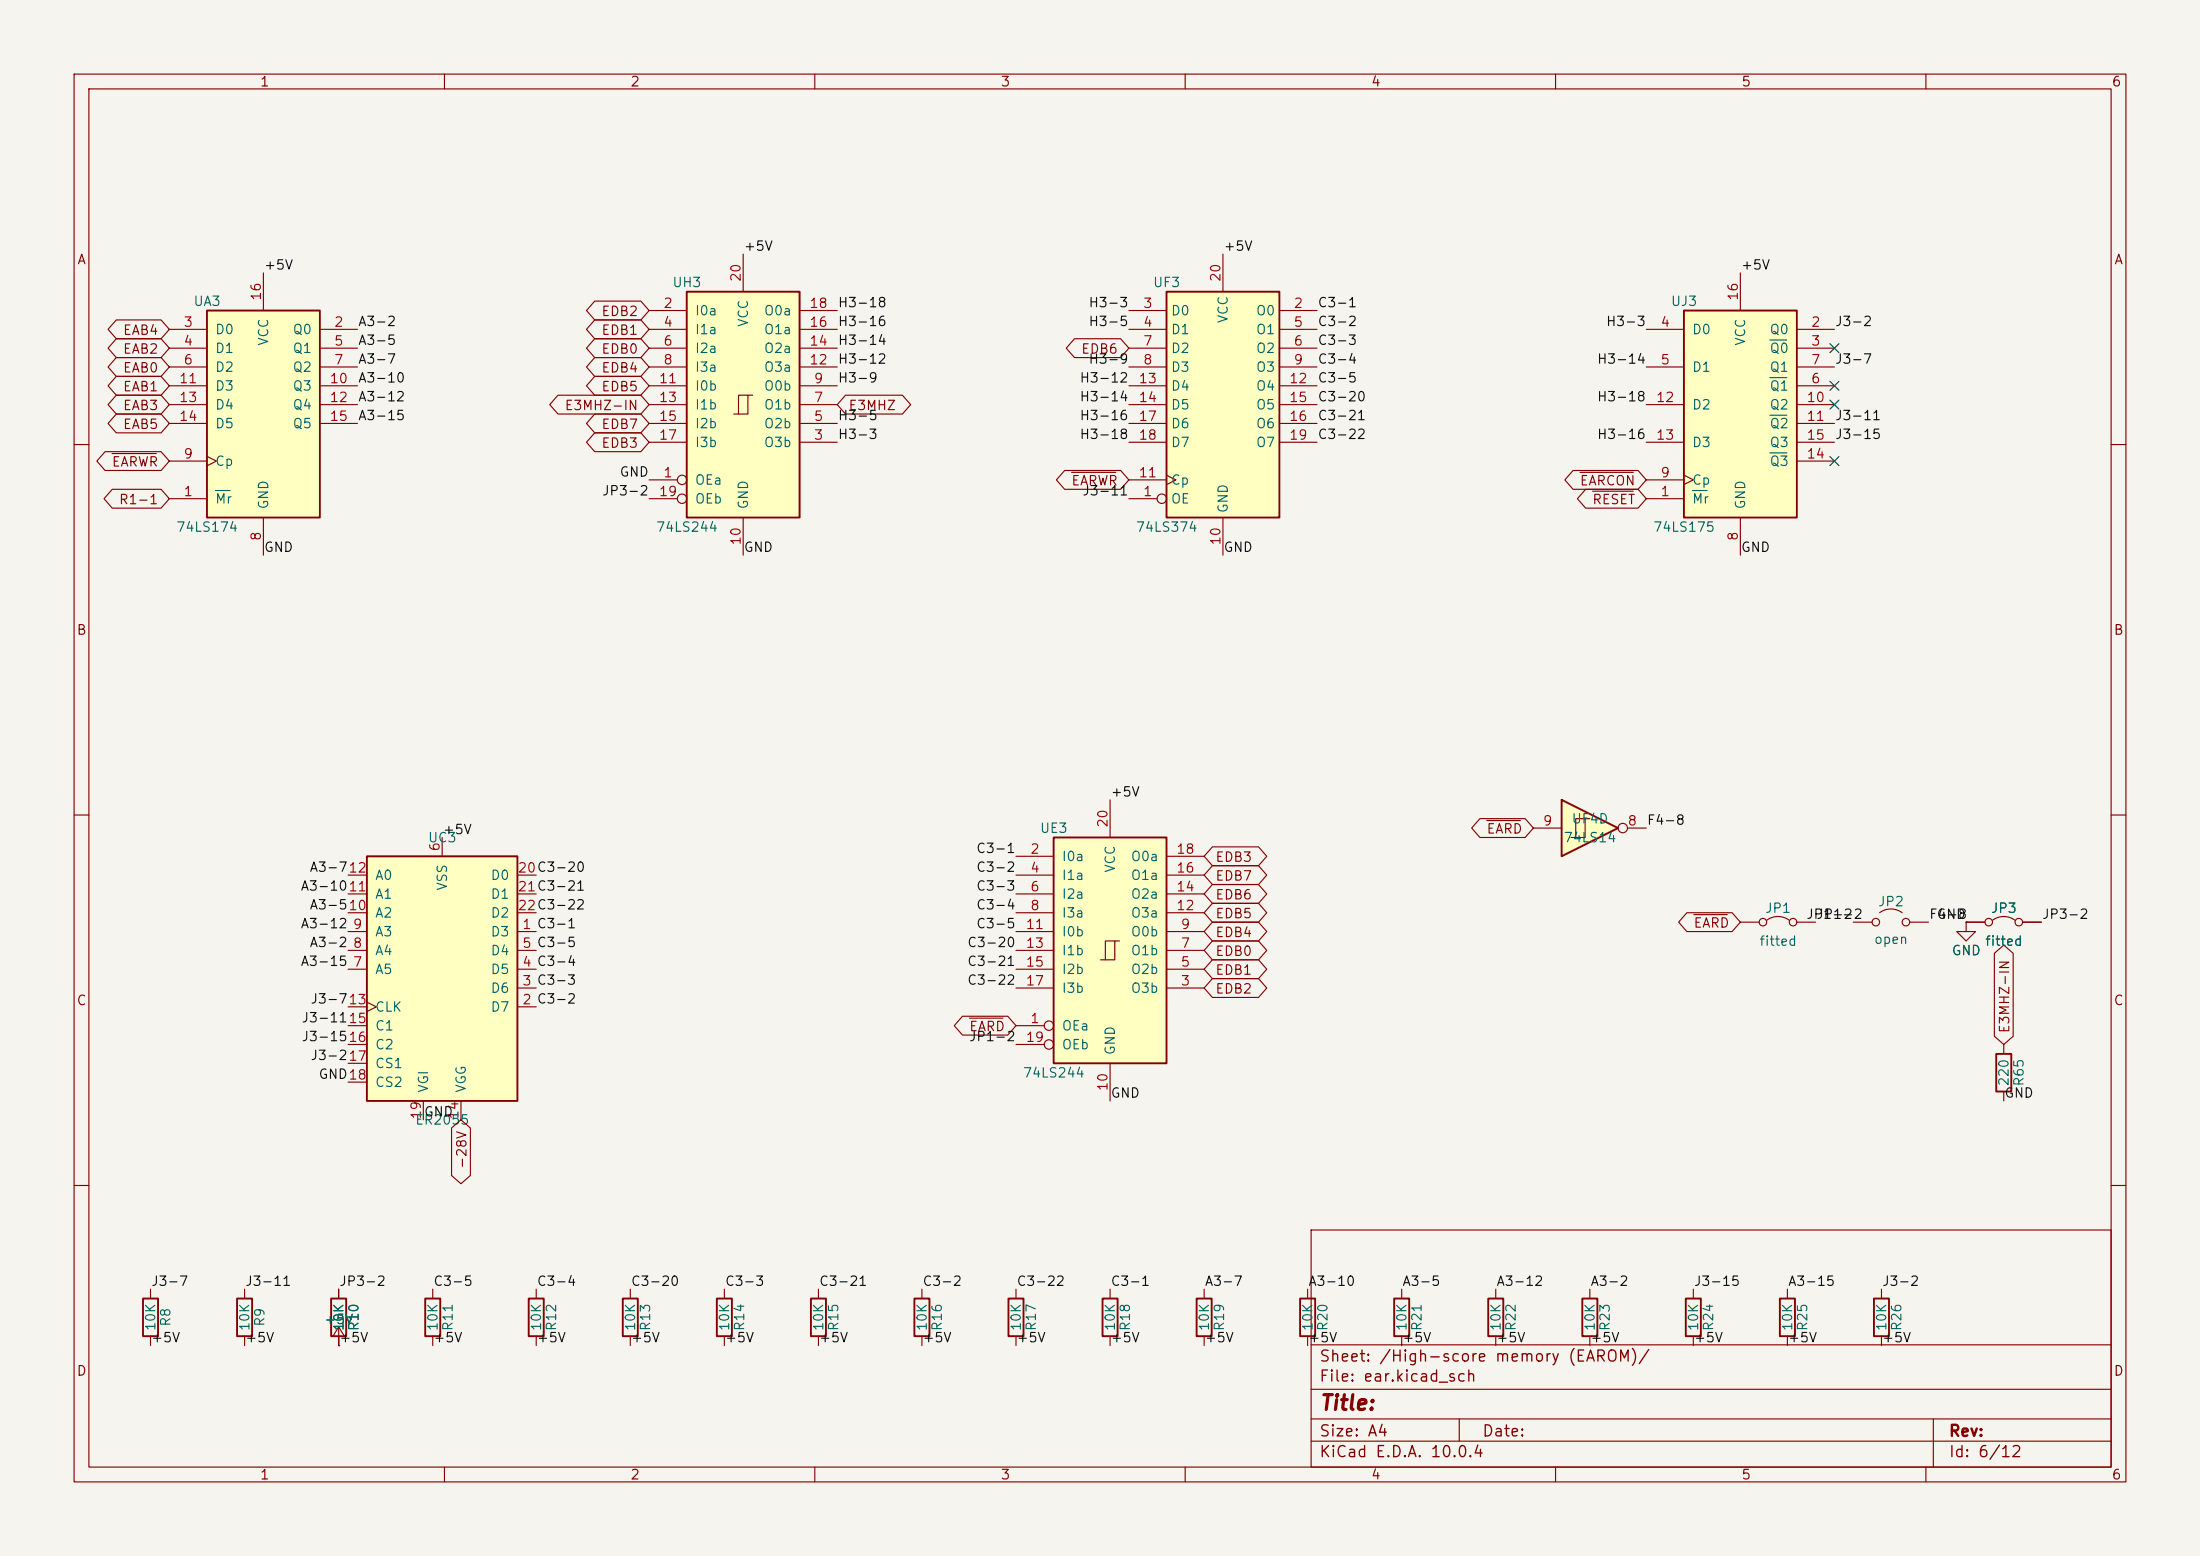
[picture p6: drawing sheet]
<svg xmlns="http://www.w3.org/2000/svg" width="297mm" height="210mm" viewBox="0 0 297 210" stroke-linecap="round" stroke-linejoin="round" font-family="sans-serif">
<path d="M0 0h297v210h-297z" fill="#f5f4ef" stroke="#f5f4ef" stroke-width=".14"/>
<g fill="none" stroke="#840000" stroke-width=".15">
<path d="M10 10h277v190h-277zM12 12h273v186h-273zM60 10v2M110 10v2M160 10v2M210 10v2M260 10v2M10 60h2M285 60h2M10 110h2M285 110h2M10 160h2"/>
<path d="M124.5 174v1.3M177 166h108v32h-108zM228.6 174v1.3M285 160h2M60 198v2M110 198v2M124.5 180.3v1.3M160 198v2M177 194.5h108M177 191.5h108M177 187.5h108M177 181.5h108"/>
<path d="M197 191.5v3M210 198v2M228.6 180.3v1.3M260 198v2M261 191.5v6.5"/>
</g>
<path d="M123.4 175.3h2.1v5h-2.1zM227.6 175.3h2v5h-2z" fill="none" stroke="#840000" stroke-width=".25"/>
<path d="M142.2 113h15.3v30.5h-15.3z" fill="#ffffc2"/>
<g fill="none" stroke="#840000" stroke-width=".15">
<path d="M137.2 115.6h5M137.2 118.1h5M149.9 108v5M157.5 115.6h5.1M157.5 118.1h5.1M137.2 138.4h3.8M137.2 133.4h5M137.2 130.8h5M137.2 120.7h5M137.2 128.3h5M137.2 123.2h5M137.2 125.7h5"/>
<path d="M150.5 127h-1.3v2.5M151.1 127h-.6v2.5h-1.9M157.5 133.4h5.1M157.5 130.8h5.1M157.5 120.7h5.1M157.5 128.3h5.1M157.5 123.2h5.1M157.5 125.7h5.1M234.9 124.5h2.6M238.5 124.2a2.54 2.54 0 0 1 3.1 0M242.6 124.5h2.5M250.2 124.5h2.5"/>
<path d="M253.7 123.2a2.54 2.54 0 0 1 3.1 0M257.8 124.5h2.5M137.2 141h3.8M149.9 143.5v5.1M110.5 174v1.3M137.2 174v1.3M149.9 174v1.3M162.6 174v1.3M176.5 174v1.3M189.2 174v1.3M201.9 174v1.3M241.3 174v1.3"/>
<path d="M254 174v1.3M110.5 180.3v1.3M137.2 180.3v1.3M149.9 180.3v1.3M162.6 180.3v1.3M176.5 180.3v1.3M189.2 180.3v1.3M201.9 180.3v1.3M241.3 180.3v1.3M254 180.3v1.3"/>
<circle cx="141.6" cy="138.4" r=".63"/>
<circle cx="238" cy="124.5" r=".51"/>
<circle cx="242.1" cy="124.5" r=".51"/>
<circle cx="253.2" cy="124.5" r=".51"/>
<circle cx="257.3" cy="124.5" r=".51"/>
<circle cx="141.6" cy="141" r=".63"/>
</g>
<path d="M142.2 113h15.3v30.5h-15.3zM109.5 175.3h2v5h-2zM136.1 175.3h2.1v5h-2.1zM148.8 175.3h2.1v5h-2.1zM161.5 175.3h2.1v5h-2.1zM175.5 175.3h2v5h-2zM188.2 175.3h2v5h-2zM200.9 175.3h2v5h-2zM240.3 175.3h2v5h-2zM253 175.3h2v5h-2z" fill="none" stroke="#840000" stroke-width=".25"/>
<path d="M92.7 39.4h15.2v30.5h-15.2z" fill="#ffffc2"/>
<g fill="none" stroke="#840000" stroke-width=".15">
<path d="M100.3 34.3v5.1M87.6 41.9h5.1M87.6 59.7h5.1M87.6 44.5h5.1M87.6 57.2h5.1M87.6 47h5.1M87.6 54.6h5.1M87.6 49.5h5.1M87.6 52.1h5.1M101 53.3h-1.3v2.6M101.6 53.3h-.6v2.6h-1.9M107.9 41.9h5.1"/>
<path d="M107.9 59.7h5.1M107.9 44.5h5.1M107.9 57.2h5.1M107.9 47h5.1M107.9 54.6h5.1M107.9 49.5h5.1M107.9 52.1h5.1M87.6 64.8h3.8M87.6 67.3h3.8M100.3 69.9v5M20.3 174v1.3M33 174v1.3"/>
<path d="M85.1 174v1.3M97.8 174v1.3M20.3 180.3v1.3M33 180.3v1.3M85.1 180.3v1.3M97.8 180.3v1.3"/>
<circle cx="92.1" cy="67.3" r=".63"/>
<circle cx="92.1" cy="64.8" r=".63"/>
</g>
<path d="M92.7 39.4h15.2v30.5h-15.2zM19.3 175.3h2v5h-2zM32 175.3h2v5h-2zM84.1 175.3h2v5h-2zM96.8 175.3h2v5h-2z" fill="none" stroke="#840000" stroke-width=".25"/>
<path d="M27.9 41.9h15.3v28h-15.3z" fill="#ffffc2"/>
<path d="M27.9 41.9h15.3v28h-15.3z" fill="none" stroke="#840000" stroke-width=".25"/>
<g fill="none" stroke="#840000" stroke-width=".15">
<path d="M35.6 36.8v5.1M22.9 44.5h5M22.9 47h5M22.9 49.5h5M22.9 52.1h5M22.9 54.6h5M22.9 57.2h5M43.2 44.5h5.1M43.2 47h5.1M43.2 49.5h5.1M43.2 52.1h5.1M43.2 54.6h5.1"/>
<path d="M43.2 57.2h5.1M22.9 67.3h5M22.9 62.2h5M27.9 61.6l1.3 .6-1.3 .7M35.6 69.9v5"/>
</g>
<path d="M29.1 66.2h2" fill="none" stroke="#006464" stroke-width=".15"/>
<path d="M227.3 41.9h15.3v28h-15.3z" fill="#ffffc2"/>
<path d="M227.3 41.9h15.3v28h-15.3zM269.5 142.2h2v5.1h-2zM44.7 175.3h2v5h-2zM57.4 175.3h2v5h-2zM71.4 175.3h2v5h-2zM213.6 175.3h2v5h-2z" fill="none" stroke="#840000" stroke-width=".25"/>
<g fill="none" stroke="#840000" stroke-width=".15">
<path d="M234.9 36.8v5.1M222.2 44.5h5.1M222.2 49.5h5.1M222.2 54.6h5.1M222.2 59.7h5.1M242.6 44.5h5M242.6 47h5M242.6 49.5h5M242.6 52.1h5M242.6 54.6h5M242.6 57.2h5M242.6 59.7h5"/>
<path d="M222.2 67.3h5.1M222.2 64.8h5.1M227.3 64.1l1.3 .7-1.3 .6M234.9 69.9v5M242.6 62.2h5M265.4 124.5v1.2h1.3l-1.3 1.3-1.2-1.3h1.2M265.4 124.5h.1M265.4 124.5h2.6M269 124.2a2.54 2.54 0 0 1 3 0M273 124.5h2.6M270.5 141v1.2M270.5 147.3v1.3"/>
<path d="M45.7 174v1.3M45.7 179.1v2.5M45.7 179.1l-.7 1.2M45.7 179.1l.8 1.2M58.4 174v1.3M72.4 174v1.3M214.6 174v1.3M45.7 181.6h.1M58.4 180.3v1.3M72.4 180.3v1.3M214.6 180.3v1.3"/>
<circle cx="268.5" cy="124.5" r=".51"/>
<circle cx="272.5" cy="124.5" r=".51"/>
</g>
<path d="M238.9 45.9h2.3M238.9 51h2.3M238.9 56h2.3M228.5 66.2h2M238.9 61.1h2.3" fill="none" stroke="#006464" stroke-width=".15"/>
<path d="M157.5 39.4h15.2v30.5h-15.2z" fill="#ffffc2"/>
<path d="M157.5 39.4h15.2v30.5h-15.2z" fill="none" stroke="#840000" stroke-width=".25"/>
<g fill="none" stroke="#840000" stroke-width=".15">
<path d="M165.1 34.3v5.1M152.4 41.9h5.1M152.4 44.5h5.1M152.4 47h5.1M152.4 49.5h5.1M152.4 52.1h5.1M152.4 54.6h5.1M152.4 57.2h5.1M152.4 59.7h5.1M172.7 41.9h5.1M172.7 44.5h5.1M172.7 47h5.1"/>
<path d="M172.7 49.5h5.1M172.7 52.1h5.1M172.7 54.6h5.1M172.7 57.2h5.1M172.7 59.7h5.1M152.4 67.3h3.8M152.4 64.8h5.1M157.5 64.1l1.2 .7-1.2 .6M165.1 69.9v5"/>
<circle cx="156.8" cy="67.3" r=".63"/>
</g>
<path d="M210.8 108l7.6 3.8-7.6 3.8z" fill="#ffffc2"/>
<path d="M210.8 108l7.6 3.8-7.6 3.8z" fill="none" stroke="#840000" stroke-width=".25"/>
<g fill="none" stroke="#840000" stroke-width=".15">
<path d="M207 111.8h3.8M214 110.5h-1.3v2.5M214.6 110.5h-.6v2.5h-1.9M219.7 111.8h2.5"/>
<circle cx="219.1" cy="111.8" r=".63"/>
</g>
<path d="M49.5 115.6h20.3v33h-20.3z" fill="#ffffc2"/>
<path d="M49.5 115.6h20.3v33h-20.3z" fill="none" stroke="#840000" stroke-width=".25"/>
<g fill="none" stroke="#840000" stroke-width=".15">
<path d="M15.7 53.3h6l1.2 1.3-1.2 1.3h-6l-1.1-1.3zM15.7 55.9h6l1.2 1.3-1.2 1.2h-6l-1.1-1.2zM15.7 48.3h6l1.2 1.2-1.2 1.3h-6l-1.1-1.3zM15.7 50.8h6l1.2 1.3-1.2 1.2h-6l-1.1-1.2zM15.7 45.7h6l1.2 1.3-1.2 1.3h-6l-1.1-1.3zM15.7 43.2h6l1.2 1.3-1.2 1.2h-6l-1.1-1.2zM75.3 53.3h11.2l1.1 1.3-1.1 1.3h-11.2l-1.1-1.3zM80.3 58.4h6.2l1.1 1.3-1.1 1.3h-6.2l-1.1-1.3zM80.3 50.8h6.2l1.1 1.3-1.1 1.2h-6.2l-1.1-1.2zM80.3 55.9h6.2l1.1 1.3-1.1 1.2h-6.2l-1.1-1.2zM80.3 45.7h6.2l1.1 1.3-1.1 1.3h-6.2l-1.1-1.3zM80.3 43.2h6.2l1.1 1.3-1.1 1.2h-6.2l-1.1-1.2z"/>
<path d="M80.3 40.6h6.2l1.1 1.3-1.1 1.3h-6.2l-1.1-1.3zM80.3 48.3h6.2l1.1 1.2-1.1 1.3h-6.2l-1.1-1.3zM114.1 53.3h7.7l1.1 1.3-1.1 1.3h-7.7l-1.1-1.3zM145.1 45.7h6.2l1.1 1.3-1.1 1.3h-6.2l-1.2-1.3zM14.2 61h7.5l1.2 1.2-1.2 1.3h-7.5l-1.1-1.3zM15.1 61.2h6M15.2 66h6.5l1.2 1.3-1.2 1.3h-6.5l-1.2-1.3zM143.7 63.5h7.6l1.1 1.3-1.1 1.2h-7.6l-1.1-1.2zM144.7 63.8h5.9M212.4 63.5h8.7l1.1 1.3-1.1 1.2h-8.7l-1.1-1.2zM213.3 63.8h7.2M214.1 66h7l1.1 1.3-1.1 1.3h-7l-1.2-1.3z"/>
<path d="M215 66.3h5.5M47 118.1h2.5M59.7 113v2.6M69.8 118.1h2.6M163.7 116.8h6.2l1.1 1.3-1.1 1.3h-6.2l-1.1-1.3zM163.7 119.4h6.2l1.1 1.3-1.1 1.2h-6.2l-1.1-1.2zM163.7 114.3h6.2l1.1 1.3-1.1 1.2h-6.2l-1.1-1.2zM199.8 110.5h6.1l1.1 1.3-1.1 1.2h-6.1l-1.1-1.2zM200.7 110.7h4.6M47 125.7h2.5M47 135.9h2.5M47 130.8h2.5"/>
<path d="M47 128.3h2.5M47 123.2h2.5M47 120.7h2.5M47 138.4h2.5M49.5 135.3l1.3 .6-1.3 .6M69.8 125.7h2.6M69.8 135.9h2.6M69.8 133.4h2.6M69.8 130.8h2.6M69.8 128.3h2.6M69.8 123.2h2.6M69.8 120.7h2.6"/>
<path d="M129.9 137.2h6.1l1.2 1.2-1.2 1.3h-6.1l-1.1-1.3zM130.9 137.4h4.5M163.7 121.9h6.2l1.1 1.3-1.1 1.3h-6.2l-1.1-1.3zM163.7 124.5h6.2l1.1 1.2-1.1 1.3h-6.2l-1.1-1.3zM163.7 132.1h6.2l1.1 1.3-1.1 1.2h-6.2l-1.1-1.2zM163.7 129.5h6.2l1.1 1.3-1.1 1.3h-6.2l-1.1-1.3zM163.7 127h6.2l1.1 1.3-1.1 1.2h-6.2l-1.1-1.2zM227.7 123.2h6.1l1.1 1.3-1.1 1.2h-6.1l-1.1-1.2zM228.7 123.4h4.5M265.4 124.5h.1M265.4 124.5h2.6M269.2 128.7l1.3-1.1 1.3 1.1v11.2l-1.3 1.1-1.3-1.1z"/>
<path d="M273 124.5h2.6M47 141h2.5M47 143.5h2.5M47 146.1h2.5M57.1 148.6v2.5M61 152.2l1.2-1.1 1.3 1.1v6.5l-1.3 1.1-1.2-1.1zM62.2 148.6v2.5M45.7 174v1.3M45.7 181.6h.1M45.7 180.3v1.3"/>
</g>
<path d="M247 54l1.3 1.2M247 46.4l1.3 1.2M247 51.5l1.3 1.2M248.3 54l-1.3 1.2M248.3 46.4l-1.3 1.2M248.3 51.5l-1.3 1.2M247 61.6l1.3 1.2M248.3 61.6l-1.3 1.2" fill="none" stroke="#000084" stroke-width=".15"/>
<text font-size="2" fill="#840000" x="178" y="190.8">Title:</text>
<g font-size="1.5" fill="#840000">
<text x="178" y="184.2">Sheet: /High-score memory (EAROM)/</text>
<text x="178" y="186.9">File: ear.kicad_sch</text>
<text x="178" y="197.1">KiCad E.D.A. 10.0.4</text>
<text x="178" y="194.3">Size: A4</text>
<text x="200" y="194.3">Date:</text>
<text x="263" y="194.3">Rev:</text>
<text x="263" y="197.1">Id: 6/12</text>
</g>
<g font-size="1.3" fill="#840000">
<text x="35" y="12">1</text>
<text x="85" y="12">2</text>
<text x="135" y="12">3</text>
<text x="185" y="12">4</text>
<text x="235" y="12">5</text>
<text x="285" y="12">6</text>
<text x="10.3" y="36">A</text>
<text x="285.3" y="36">A</text>
<text x="16.5" y="45.5">EAB4</text>
<text x="81.1" y="45.5">EDB1</text>
<text x="81.1" y="43">EDB2</text>
<text x="16.5" y="50.6">EAB0</text>
<text x="16.5" y="53.1">EAB1</text>
<text x="16.5" y="48.1">EAB2</text>
<text x="81.1" y="53.1">EDB5</text>
<text x="81.1" y="48.1">EDB0</text>
<text x="81.1" y="50.6">EDB4</text>
<text x="145.9" y="48.1">EDB6</text>
<text x="16.5" y="55.7">EAB3</text>
<text x="16.5" y="58.2">EAB5</text>
<text x="76.1" y="55.7">E3MHZ-IN</text>
<text x="81.1" y="58.2">EDB7</text>
<text x="114.5" y="55.7">E3MHZ</text>
<text x="15" y="63.3">EARWR</text>
<text x="81.1" y="60.8">EDB3</text>
<text x="144.5" y="65.8">EARWR</text>
<text x="213.2" y="65.8">EARCON</text>
<text x="16" y="68.4">R1-1</text>
<text x="214.9" y="68.4">RESET</text>
<text x="10.3" y="86">B</text>
<text x="285.3" y="86">B</text>
<text x="200.6" y="112.8">EARD</text>
<text x="164" y="119.2">EDB7</text>
<text x="164" y="116.6">EDB3</text>
<text x="164" y="121.7">EDB6</text>
<text x="164" y="124.3">EDB5</text>
<text x="228.5" y="125.5">EARD</text>
<text x="164" y="126.8">EDB4</text>
<text x="164" y="131.9">EDB1</text>
<text x="164" y="129.3">EDB0</text>
<text x="10.3" y="136">C</text>
<text x="164" y="134.4">EDB2</text>
<text x="285.3" y="136">C</text>
<text x="130.8" y="139.5">EARD</text>
<text x="271.6" y="139.5" transform="rotate(-90 271.6 139.5)">E3MHZ-IN</text>
<text x="63.3" y="157.8" transform="rotate(-90 63.3 157.8)">-28V</text>
<text x="10.3" y="186">D</text>
<text x="285.3" y="186">D</text>
<text x="35" y="200">1</text>
<text x="85" y="200">2</text>
<text x="135" y="200">3</text>
<text x="185" y="200">4</text>
<text x="235" y="200">5</text>
<text x="285" y="200">6</text>
</g>
<g font-size="1.3" fill="#0f0f0f">
<text x="100.3" y="34.2">+5V</text>
<text x="165.1" y="34.2">+5V</text>
<text x="35.6" y="36.7">+5V</text>
<text x="113" y="41.8">H3-18</text>
<text x="146.9" y="41.8">H3-3</text>
<text x="177.8" y="41.8">C3-1</text>
<text x="234.9" y="36.7">+5V</text>
<text x="48.3" y="44.3">A3-2</text>
<text x="48.3" y="46.9">A3-5</text>
<text x="113" y="46.9">H3-14</text>
<text x="113" y="44.3">H3-16</text>
<text x="146.9" y="44.3">H3-5</text>
<text x="177.8" y="46.9">C3-3</text>
<text x="177.8" y="44.3">C3-2</text>
<text x="216.7" y="44.3">H3-3</text>
<text x="247.6" y="44.3">J3-2</text>
<text x="48.3" y="49.4">A3-7</text>
<text x="48.3" y="51.9">A3-10</text>
<text x="113" y="49.4">H3-12</text>
<text x="113" y="51.9">H3-9</text>
<text x="145.7" y="51.9">H3-12</text>
<text x="146.9" y="49.4">H3-9</text>
<text x="177.8" y="51.9">C3-5</text>
<text x="177.8" y="49.4">C3-4</text>
<text x="215.5" y="49.4">H3-14</text>
<text x="247.6" y="49.4">J3-7</text>
<text x="48.3" y="54.5">A3-12</text>
<text x="48.3" y="57">A3-15</text>
<text x="113" y="59.6">H3-3</text>
<text x="113" y="57">H3-5</text>
<text x="145.7" y="54.5">H3-14</text>
<text x="145.7" y="57">H3-16</text>
<text x="145.7" y="59.6">H3-18</text>
<text x="177.8" y="54.5">C3-20</text>
<text x="177.8" y="57">C3-21</text>
<text x="177.8" y="59.6">C3-22</text>
<text x="215.5" y="59.6">H3-16</text>
<text x="215.5" y="54.5">H3-18</text>
<text x="247.6" y="59.6">J3-15</text>
<text x="247.6" y="57">J3-11</text>
<text x="83.6" y="64.6">GND</text>
<text x="81.2" y="67.2">JP3-2</text>
<text x="146" y="67.2">J3-11</text>
<text x="35.6" y="74.8">GND</text>
<text x="100.3" y="74.8">GND</text>
<text x="165.1" y="74.8">GND</text>
<text x="234.9" y="74.8">GND</text>
<text x="149.9" y="107.8">+5V</text>
<text x="59.7" y="112.9">+5V</text>
<text x="222.2" y="111.6">F4-8</text>
<text x="41.7" y="118">A3-712</text>
<text x="131.7" y="118">C3-2</text>
<text x="131.7" y="115.4">C3-1</text>
<text x="40.5" y="125.6">A3-12</text>
<text x="40.5" y="120.5">A3-1011</text>
<text x="41.7" y="123.1">A3-510</text>
<text x="131.7" y="120.5">C3-3</text>
<text x="131.7" y="125.6">C3-5</text>
<text x="131.7" y="123.1">C3-4</text>
<text x="243.8" y="124.3">JP1-2</text>
<text x="260.3" y="124.3">F4-8</text>
<text x="261.4" y="124.3">GND</text>
<text x="275.6" y="124.3">JP3-2</text>
<text x="40.5" y="130.7">A3-15</text>
<text x="41.7" y="128.1">A3-2</text>
<text x="130.5" y="130.7">C3-21</text>
<text x="130.5" y="128.1">C3-20</text>
<text x="41.8" y="135.8">J3-713</text>
<text x="130.5" y="133.2">C3-22</text>
<text x="40.6" y="140.8">J3-1516</text>
<text x="40.6" y="138.3">J3-1115</text>
<text x="41.8" y="143.4">J3-217</text>
<text x="130.7" y="140.8">JP1-2</text>
<text x="42.9" y="145.9">GND18</text>
<text x="149.9" y="148.5">GND</text>
<text x="270.5" y="148.5">GND</text>
<text x="57.1" y="151">GND</text>
<text x="20.3" y="173.9">J3-7</text>
<text x="33" y="173.9">J3-11</text>
<text x="45.7" y="173.9">JP3-2</text>
<text x="58.4" y="173.9">C3-5</text>
<text x="72.4" y="173.9">C3-4</text>
<text x="85.1" y="173.9">C3-20</text>
<text x="97.8" y="173.9">C3-3</text>
<text x="110.5" y="173.9">C3-21</text>
<text x="124.5" y="173.9">C3-2</text>
<text x="137.2" y="173.9">C3-22</text>
<text x="149.9" y="173.9">C3-1</text>
<text x="162.6" y="173.9">A3-7</text>
<text x="176.5" y="173.9">A3-10</text>
<text x="189.2" y="173.9">A3-5</text>
<text x="201.9" y="173.9">A3-12</text>
<text x="214.6" y="173.9">A3-2</text>
<text x="228.6" y="173.9">J3-15</text>
<text x="241.3" y="173.9">A3-15</text>
<text x="254" y="173.9">J3-2</text>
<text x="20.3" y="181.5">+5V</text>
<text x="33" y="181.5">+5V</text>
<text x="45.7" y="181.5">+5V</text>
<text x="58.4" y="181.5">+5V</text>
<text x="72.4" y="181.5">+5V</text>
<text x="85.1" y="181.5">+5V</text>
<text x="97.8" y="181.5">+5V</text>
<text x="110.5" y="181.5">+5V</text>
<text x="124.5" y="181.5">+5V</text>
<text x="137.2" y="181.5">+5V</text>
<text x="149.9" y="181.5">+5V</text>
<text x="162.6" y="181.5">+5V</text>
<text x="176.5" y="181.5">+5V</text>
<text x="189.2" y="181.5">+5V</text>
<text x="201.9" y="181.5">+5V</text>
<text x="214.6" y="181.5">+5V</text>
<text x="228.6" y="181.5">+5V</text>
<text x="241.3" y="181.5">+5V</text>
<text x="254" y="181.5">+5V</text>
</g>
<g font-size="1.3" fill="#006464">
<text x="26" y="41.6">UA3</text>
<text x="90.7" y="39.1">UH3</text>
<text x="155.6" y="39.1">UF3</text>
<text x="225.5" y="41.6">UJ3</text>
<text x="29" y="45.4">D0</text>
<text x="29" y="48">D1</text>
<text x="36.5" y="46.8" transform="rotate(-90 36.5 46.8)">VCC</text>
<text x="39.4" y="45.4">Q0</text>
<text x="39.4" y="48">Q1</text>
<text x="93.7" y="42.9">I0a</text>
<text x="93.7" y="45.4">I1a</text>
<text x="93.7" y="48">I2a</text>
<text x="101.3" y="44.2" transform="rotate(-90 101.3 44.2)">VCC</text>
<text x="103" y="48">O2a</text>
<text x="103" y="45.4">O1a</text>
<text x="103" y="42.9">O0a</text>
<text x="158" y="42.9">D0</text>
<text x="158" y="45.4">D1</text>
<text x="158" y="48">D2</text>
<text x="166.1" y="43.7" transform="rotate(-90 166.1 43.7)">VCC</text>
<text x="169.5" y="42.9">O0</text>
<text x="169.5" y="45.4">O1</text>
<text x="169.5" y="48">O2</text>
<text x="228.3" y="45.4">D0</text>
<text x="235.9" y="46.8" transform="rotate(-90 235.9 46.8)">VCC</text>
<text x="238.8" y="45.4">Q0</text>
<text x="238.8" y="48">Q0</text>
<text x="29" y="50.5">D2</text>
<text x="29" y="53">D3</text>
<text x="39.4" y="50.5">Q2</text>
<text x="39.4" y="53">Q3</text>
<text x="93.7" y="50.5">I3a</text>
<text x="93.7" y="53">I0b</text>
<text x="103" y="53">O0b</text>
<text x="103" y="50.5">O3a</text>
<text x="158" y="50.5">D3</text>
<text x="158" y="53">D4</text>
<text x="169.5" y="50.5">O3</text>
<text x="169.5" y="53">O4</text>
<text x="228.3" y="50.5">D1</text>
<text x="238.8" y="53">Q1</text>
<text x="238.8" y="50.5">Q1</text>
<text x="29" y="55.6">D4</text>
<text x="29" y="58.1">D5</text>
<text x="39.4" y="55.6">Q4</text>
<text x="39.4" y="58.1">Q5</text>
<text x="93.7" y="55.6">I1b</text>
<text x="93.7" y="58.1">I2b</text>
<text x="103" y="58.1">O2b</text>
<text x="103" y="55.6">O1b</text>
<text x="158" y="55.6">D5</text>
<text x="158" y="58.1">D6</text>
<text x="169.5" y="55.6">O5</text>
<text x="169.5" y="58.1">O6</text>
<text x="228.3" y="55.6">D2</text>
<text x="238.8" y="55.6">Q2</text>
<text x="238.8" y="58.1">Q2</text>
<text x="29" y="63.2">Cp</text>
<text x="93.7" y="65.7">OEa</text>
<text x="93.7" y="60.7">I3b</text>
<text x="103" y="60.7">O3b</text>
<text x="158" y="65.7">Cp</text>
<text x="158" y="60.7">D7</text>
<text x="169.5" y="60.7">O7</text>
<text x="228.3" y="65.7">Cp</text>
<text x="228.3" y="60.7">D3</text>
<text x="238.8" y="63.2">Q3</text>
<text x="238.8" y="60.7">Q3</text>
<text x="29" y="68.3">Mr</text>
<text x="36.5" y="68.8" transform="rotate(-90 36.5 68.8)">GND</text>
<text x="93.7" y="68.3">OEb</text>
<text x="101.3" y="68.8" transform="rotate(-90 101.3 68.8)">GND</text>
<text x="158" y="68.3">OE</text>
<text x="166.1" y="69.3" transform="rotate(-90 166.1 69.3)">GND</text>
<text x="228.3" y="68.3">Mr</text>
<text x="235.9" y="68.8" transform="rotate(-90 235.9 68.8)">GND</text>
<text x="23.7" y="72.1">74LS174</text>
<text x="88.5" y="72.1">74LS244</text>
<text x="153.2" y="72.1">74LS374</text>
<text x="223.1" y="72.1">74LS175</text>
<text x="140.3" y="112.7">UE3</text>
<text x="212.1" y="111.5">UF4D</text>
<text x="50.5" y="119.1">A0</text>
<text x="57.7" y="114">UC3</text>
<text x="66.2" y="119.1">D0</text>
<text x="143.3" y="116.5">I0a</text>
<text x="143.3" y="119.1">I1a</text>
<text x="150.8" y="117.9" transform="rotate(-90 150.8 117.9)">VCC</text>
<text x="152.6" y="119.1">O1a</text>
<text x="152.6" y="116.5">O0a</text>
<text x="211" y="114">74LS14</text>
<text x="50.5" y="124.2">A2</text>
<text x="50.5" y="121.6">A1</text>
<text x="60.7" y="120.3" transform="rotate(-90 60.7 120.3)">VSS</text>
<text x="66.2" y="121.6">D1</text>
<text x="66.2" y="124.2">D2</text>
<text x="143.3" y="121.6">I2a</text>
<text x="143.3" y="124.2">I3a</text>
<text x="152.6" y="124.2">O3a</text>
<text x="152.6" y="121.6">O2a</text>
<text x="238.2" y="123.5">JP1</text>
<text x="253.4" y="122.6">JP2</text>
<text x="268.7" y="123.5">JP3</text>
<text x="50.5" y="131.8">A5</text>
<text x="50.5" y="129.2">A4</text>
<text x="50.5" y="126.7">A3</text>
<text x="66.2" y="126.7">D3</text>
<text x="66.2" y="131.8">D5</text>
<text x="66.2" y="129.2">D4</text>
<text x="143.3" y="126.7">I0b</text>
<text x="143.3" y="129.2">I1b</text>
<text x="143.3" y="131.8">I2b</text>
<text x="152.6" y="131.8">O2b</text>
<text x="152.6" y="129.2">O1b</text>
<text x="152.6" y="126.7">O0b</text>
<text x="237.4" y="128">fitted</text>
<text x="252.9" y="127.7">open</text>
<text x="263.4" y="129.2">GND</text>
<text x="267.9" y="128">fitted</text>
<text x="50.5" y="136.9">CLK</text>
<text x="66.2" y="136.9">D7</text>
<text x="66.2" y="134.3">D6</text>
<text x="143.3" y="134.3">I3b</text>
<text x="152.6" y="134.3">O3b</text>
<text x="50.5" y="139.4">C1</text>
<text x="50.5" y="141.9">C2</text>
<text x="143.3" y="139.4">OEa</text>
<text x="143.3" y="141.9">OEb</text>
<text x="150.8" y="142.5" transform="rotate(-90 150.8 142.5)">GND</text>
<text x="50.5" y="144.5">CS1</text>
<text x="50.5" y="147">CS2</text>
<text x="58.1" y="147.6" transform="rotate(-90 58.1 147.6)">VGI</text>
<text x="63.2" y="147.6" transform="rotate(-90 63.2 147.6)">VGG</text>
<text x="138" y="145.8">74LS244</text>
<text x="271.5" y="146.7" transform="rotate(-90 271.5 146.7)">220</text>
<text x="273.5" y="146.7" transform="rotate(-90 273.5 146.7)">R65</text>
<text x="56" y="152.1">ER2055</text>
<text x="21.3" y="179.7" transform="rotate(-90 21.3 179.7)">10K</text>
<text x="23.3" y="179.1" transform="rotate(-90 23.3 179.1)">R8</text>
<text x="34" y="179.7" transform="rotate(-90 34 179.7)">10K</text>
<text x="36" y="179.1" transform="rotate(-90 36 179.1)">R9</text>
<text x="43.7" y="179">+5V</text>
<text x="46.7" y="179.7" transform="rotate(-90 46.7 179.7)">10K</text>
<text x="48.7" y="179.7" transform="rotate(-90 48.7 179.7)">R10</text>
<text x="59.4" y="179.7" transform="rotate(-90 59.4 179.7)">10K</text>
<text x="61.4" y="179.7" transform="rotate(-90 61.4 179.7)">R11</text>
<text x="73.4" y="179.7" transform="rotate(-90 73.4 179.7)">10K</text>
<text x="75.4" y="179.7" transform="rotate(-90 75.4 179.7)">R12</text>
<text x="86.1" y="179.7" transform="rotate(-90 86.1 179.7)">10K</text>
<text x="88.1" y="179.7" transform="rotate(-90 88.1 179.7)">R13</text>
<text x="98.8" y="179.7" transform="rotate(-90 98.8 179.7)">10K</text>
<text x="100.8" y="179.7" transform="rotate(-90 100.8 179.7)">R14</text>
<text x="111.5" y="179.7" transform="rotate(-90 111.5 179.7)">10K</text>
<text x="113.5" y="179.7" transform="rotate(-90 113.5 179.7)">R15</text>
<text x="125.4" y="179.7" transform="rotate(-90 125.4 179.7)">10K</text>
<text x="127.5" y="179.7" transform="rotate(-90 127.5 179.7)">R16</text>
<text x="138.1" y="179.7" transform="rotate(-90 138.1 179.7)">10K</text>
<text x="140.2" y="179.7" transform="rotate(-90 140.2 179.7)">R17</text>
<text x="150.8" y="179.7" transform="rotate(-90 150.8 179.7)">10K</text>
<text x="152.9" y="179.7" transform="rotate(-90 152.9 179.7)">R18</text>
<text x="163.5" y="179.7" transform="rotate(-90 163.5 179.7)">10K</text>
<text x="165.6" y="179.7" transform="rotate(-90 165.6 179.7)">R19</text>
<text x="177.5" y="179.7" transform="rotate(-90 177.5 179.7)">10K</text>
<text x="179.5" y="179.7" transform="rotate(-90 179.5 179.7)">R20</text>
<text x="190.2" y="179.7" transform="rotate(-90 190.2 179.7)">10K</text>
<text x="192.2" y="179.7" transform="rotate(-90 192.2 179.7)">R21</text>
<text x="202.9" y="179.7" transform="rotate(-90 202.9 179.7)">10K</text>
<text x="204.9" y="179.7" transform="rotate(-90 204.9 179.7)">R22</text>
<text x="215.6" y="179.7" transform="rotate(-90 215.6 179.7)">10K</text>
<text x="217.6" y="179.7" transform="rotate(-90 217.6 179.7)">R23</text>
<text x="229.6" y="179.7" transform="rotate(-90 229.6 179.7)">10K</text>
<text x="231.6" y="179.7" transform="rotate(-90 231.6 179.7)">R24</text>
<text x="242.3" y="179.7" transform="rotate(-90 242.3 179.7)">10K</text>
<text x="244.3" y="179.7" transform="rotate(-90 244.3 179.7)">R25</text>
<text x="255" y="179.7" transform="rotate(-90 255 179.7)">10K</text>
<text x="257" y="179.7" transform="rotate(-90 257 179.7)">R26</text>
</g>
<g font-size="1.3" fill="#a90000">
<text x="35.5" y="40.7" transform="rotate(-90 35.5 40.7)">16</text>
<text x="89.5" y="41.9">2</text>
<text x="100.3" y="38.1" transform="rotate(-90 100.3 38.1)">20</text>
<text x="109.2" y="41.9">18</text>
<text x="154.2" y="41.9">3</text>
<text x="165.1" y="38.1" transform="rotate(-90 165.1 38.1)">20</text>
<text x="174.6" y="41.9">2</text>
<text x="234.9" y="40.7" transform="rotate(-90 234.9 40.7)">16</text>
<text x="24.7" y="44.4">3</text>
<text x="24.7" y="47">4</text>
<text x="45" y="44.4">2</text>
<text x="45" y="47">5</text>
<text x="89.5" y="44.4">4</text>
<text x="89.5" y="47">6</text>
<text x="109.2" y="47">14</text>
<text x="109.2" y="44.4">16</text>
<text x="154.2" y="44.4">4</text>
<text x="154.2" y="47">7</text>
<text x="174.6" y="44.4">5</text>
<text x="174.6" y="47">6</text>
<text x="224.1" y="44.4">4</text>
<text x="244.4" y="44.4">2</text>
<text x="244.4" y="47">3</text>
<text x="24.1" y="52">11</text>
<text x="24.7" y="49.5">6</text>
<text x="44.4" y="52">10</text>
<text x="45" y="49.5">7</text>
<text x="88.9" y="52">11</text>
<text x="89.5" y="49.5">8</text>
<text x="109.2" y="49.5">12</text>
<text x="109.8" y="52">9</text>
<text x="153.6" y="52">13</text>
<text x="154.2" y="49.5">8</text>
<text x="173.9" y="52">12</text>
<text x="174.6" y="49.5">9</text>
<text x="224.1" y="49.5">5</text>
<text x="244.4" y="52">6</text>
<text x="244.4" y="49.5">7</text>
<text x="24.1" y="54.6">13</text>
<text x="24.1" y="57.1">14</text>
<text x="44.4" y="54.6">12</text>
<text x="44.4" y="57.1">15</text>
<text x="88.9" y="54.6">13</text>
<text x="88.9" y="57.1">15</text>
<text x="88.9" y="59.7">17</text>
<text x="109.8" y="59.7">3</text>
<text x="109.8" y="57.1">5</text>
<text x="109.8" y="54.6">7</text>
<text x="153.6" y="54.6">14</text>
<text x="153.6" y="57.1">17</text>
<text x="153.6" y="59.7">18</text>
<text x="173.9" y="54.6">15</text>
<text x="173.9" y="57.1">16</text>
<text x="173.9" y="59.7">19</text>
<text x="223.5" y="54.6">12</text>
<text x="223.5" y="59.7">13</text>
<text x="243.8" y="54.6">10</text>
<text x="243.8" y="57.1">11</text>
<text x="243.8" y="59.7">15</text>
<text x="24.7" y="62.2">9</text>
<text x="89.5" y="64.7">1</text>
<text x="153.6" y="64.7">11</text>
<text x="224.1" y="64.7">9</text>
<text x="243.8" y="62.2">14</text>
<text x="24.7" y="67.3">1</text>
<text x="88.9" y="67.3">19</text>
<text x="154.2" y="67.3">1</text>
<text x="224.1" y="67.3">1</text>
<text x="35.5" y="73.1" transform="rotate(-90 35.5 73.1)">8</text>
<text x="100.3" y="73.7" transform="rotate(-90 100.3 73.7)">10</text>
<text x="165.1" y="73.7" transform="rotate(-90 165.1 73.7)">10</text>
<text x="234.9" y="73.1" transform="rotate(-90 234.9 73.1)">8</text>
<text x="149.8" y="111.8" transform="rotate(-90 149.8 111.8)">20</text>
<text x="208.2" y="111.7">9</text>
<text x="219.6" y="111.7">8</text>
<text x="59.7" y="115" transform="rotate(-90 59.7 115)">6</text>
<text x="69.8" y="118.1">20C3-20</text>
<text x="139" y="115.5">2</text>
<text x="139" y="118.1">4</text>
<text x="158.7" y="118.1">16</text>
<text x="158.7" y="115.5">18</text>
<text x="47.6" y="125.7">9</text>
<text x="69.8" y="120.6">21C3-21</text>
<text x="69.8" y="123.2">22C3-22</text>
<text x="70.4" y="125.7">1 C3-1</text>
<text x="138.4" y="125.7">11</text>
<text x="139" y="120.6">6</text>
<text x="139" y="123.2">8</text>
<text x="158.7" y="123.2">12</text>
<text x="158.7" y="120.6">14</text>
<text x="159.3" y="125.7">9</text>
<text x="47.6" y="130.8">7</text>
<text x="47.6" y="128.2">8</text>
<text x="70.4" y="130.8">4 C3-4</text>
<text x="70.4" y="128.2">5 C3-5</text>
<text x="138.4" y="128.2">13</text>
<text x="138.4" y="130.8">15</text>
<text x="159.3" y="130.8">5</text>
<text x="159.3" y="128.2">7</text>
<text x="70.4" y="135.9">2 C3-2</text>
<text x="70.4" y="133.3">3 C3-3</text>
<text x="138.4" y="133.3">17</text>
<text x="159.3" y="133.3">3</text>
<text x="138.4" y="140.9">19</text>
<text x="139" y="138.4">1</text>
<text x="149.8" y="147.4" transform="rotate(-90 149.8 147.4)">10</text>
<text x="57.1" y="151.2" transform="rotate(-90 57.1 151.2)">19</text>
<text x="62.2" y="151.2" transform="rotate(-90 62.2 151.2)">14</text>
</g>
</svg>
